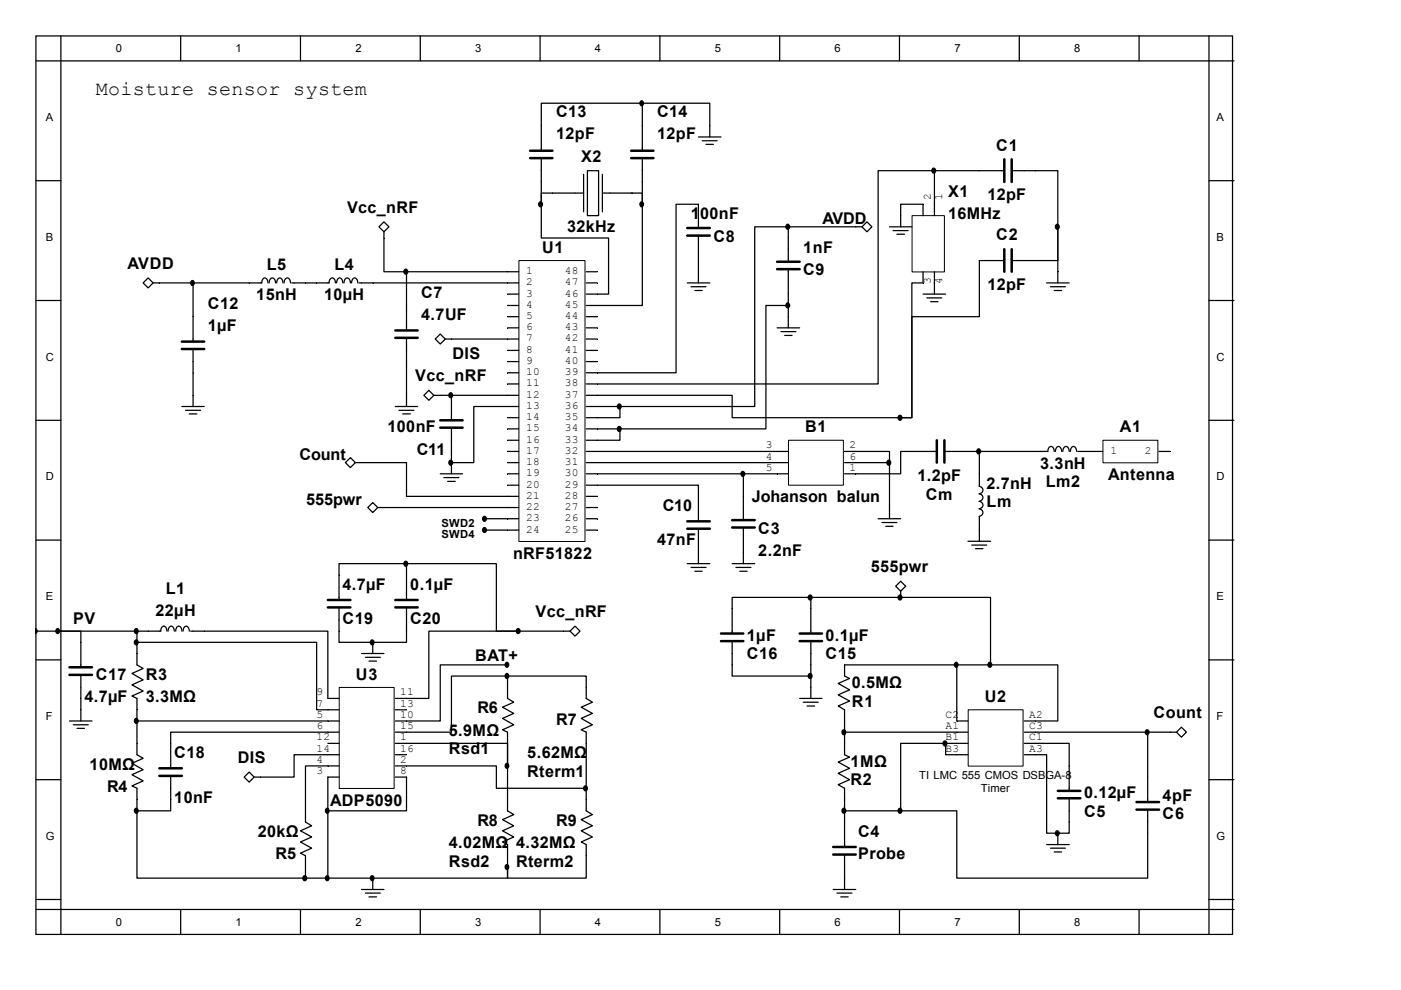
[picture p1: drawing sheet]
<svg xmlns="http://www.w3.org/2000/svg" width="297mm" height="210mm" viewBox="0 0 297 210" stroke-linecap="round" stroke-linejoin="round" font-family="sans-serif">
<g fill="none" stroke="#000" stroke-width=".26">
<path d="M7.6 7.6h253.7v190.5h-253.7zM7.6 12.9h254M12.9 7.6v190.5M38.3 7.6v5.3M63.7 7.6v5.3M89.1 7.6v5.3M114.5 7.6v5.3M139.9 7.6v5.3M165.3 7.6v5.3M190.7 7.6v5.3M216.1 7.6v5.3M241.5 7.6v5.3"/>
<path d="M256.3 7.6v190.5M7.6 38.3h5.3M114.8 33.5v9.8M123.7 37v7.9M124.5 36.2h2.4v9.5h-2.4zM127.7 37v7.9M135.9 21.4a.47 .47 0 0 1 .5 .5 .47 .47 0 0 1-.5 .5 .65 .65 0 0 1 0-1zM136.2 21.9h-21.4v10.1M136.2 21.9h14.3v7.1M136.2 21.9v10.1M136.2 33.5v9.8M148.1 29h4.8"/>
<path d="M148.9 29.8h3.2M149.7 30.6h1.6M197.8 35.7a.47 .47 0 0 1 .6 .5 .47 .47 0 0 1-.6 .4 .64 .64 0 0 1 0-.9zM198.1 36.2h-11.9v45.2h-61.9M198.1 36.2h14.8M198.1 36.2v9.5M214.5 36.2h9.8v11.9M256.3 38.3h5.3M31.4 58.9l1.1 1.1-1.1 1-1.1-1zM32.5 60h23a.78 .78 0 0 1 .9-1l.4 .6v.4M40.6 59.5a.47 .47 0 0 1 .6 .5 .47 .47 0 0 1-.6 .5 .65 .65 0 0 1 0-1zM40.9 60v12.4"/>
<path d="M57.1 60a.79 .79 0 0 1 .9-1l.4 .6v.4M58.7 60a.78 .78 0 0 1 .9-1l.3 .6 .1 .4M60.2 60a.79 .79 0 0 1 1-1l.3 .6 .1 .4M61.8 60h8a.79 .79 0 0 1 .9-1l.4 .6v.4M71.4 60a.78 .78 0 0 1 .9-1l.3 .6 .1 .4M72.9 60a.79 .79 0 0 1 1-1l.3 .6 .1 .4M74.5 60a.78 .78 0 0 1 .9-1l.4 .6 .1 .4M76.1 60h33.9M80.3 48.1l1.1-1.1 1.1 1.1-1.1 1zM81.4 49.1v8.5h4.8M85.8 57.1a.48 .48 0 0 1 .6 .5 .48 .48 0 0 1-.6 .5 .62 .62 0 0 1 0-1zM86.2 57.6h23.8"/>
<path d="M86.2 57.6v12.5M114.4 42.9a.48 .48 0 0 1 .6 .4 .48 .48 0 0 1-.6 .5 .62 .62 0 0 1 0-.9zM114.8 43.3v7.2h14.2v11.9h-4.7M123.7 40.9h-8.9v2.4M124.3 57.6h2.4M124.3 60h2.4M127.7 40.9h6.4M133.8 40.9h2.4v2.4M135.9 42.9a.47 .47 0 0 1 .5 .4 .47 .47 0 0 1-.5 .5 .65 .65 0 0 1 0-.9zM136.2 43.3v21.5h-11.9M145.7 60h4.8M148.1 48.3v-5h-4.8v35.7h-19"/>
<path d="M148.1 50v10M166.8 47.6a.48 .48 0 0 1 .6 .5 .48 .48 0 0 1-.6 .4 .65 .65 0 0 1 0-.9zM167.1 48.1h-7.1v38.1h-28.6M167.1 48.1v7.4M167.1 57.1v12.4M167.1 48.1h15.6M183.8 47l1.1 1.1-1.1 1-1.1-1zM188.6 48.1h4.7M189.4 48.9h3.1M190.2 49.7h1.6M195.7 57.6v2.4h-2.4v28.6h-2.3M195.7 45.7v-2.4h-4.7v4.8"/>
<path d="M198.1 60h.1M198.1 57.6v4.8M212.9 55.2h-5.3v11.9h-14.3v21.5h-2.3M221.9 60h4.8M224 47.6a.48 .48 0 0 1 .6 .5 .48 .48 0 0 1-.6 .4 .65 .65 0 0 1 0-.9zM224.3 48.1v7.1h-9.8M224.3 48.1v11.9M7.6 63.7h5.3M40.9 74v12.2M86.2 71.6v14.6M93.3 70.8l1.1 1.1-1.1 1-1-1zM94.4 71.9h15.6"/>
<path d="M107.6 62.4h2.4M107.6 64.8h2.4M107.6 67.1h2.4M107.6 69.5h2.4M107.6 74.3h2.4M107.6 76.7h2.4M107.6 79h2.4M124.3 67.1h2.4M124.3 69.5h2.4M124.3 71.9h2.4M124.3 74.3h2.4M124.3 76.7h2.4"/>
<path d="M146.5 60.8h3.2M147.3 61.6h1.6M164.8 69.5h4.7M165.6 70.3h3.1M166.4 71.1h1.5M166.8 64.3a.47 .47 0 0 1 .6 .4 .47 .47 0 0 1-.6 .5 .64 .64 0 0 1 0-.9zM167.1 64.8h-4.7v26.1h-31M195.7 62.4h4.8M196.5 63.2h3.2M197.3 64h1.6M222.7 60.8h3.2M223.5 61.6h1.6"/>
<path d="M256.3 63.7h5.3M7.6 89.1h5.3M38.6 86.2h4.7M39.4 87h3.1M40.1 87.8h1.6M74.3 97l1 1.1-1 1-1.1-1zM75.3 98.1h10.9v7.1h23.8M83.8 86.2h4.8M84.6 87h3.2M85.4 87.8h1.6M90.9 82.8l1.1 1-1.1 1.1-1-1.1zM92 83.8h18"/>
<path d="M95.4 83.3a.47 .47 0 0 1 .6 .5 .47 .47 0 0 1-.6 .5 .61 .61 0 0 1 0-1zM95.4 97.6a.48 .48 0 0 1 .6 .5 .48 .48 0 0 1-.6 .5 .62 .62 0 0 1 0-1zM95.7 83.8v5.3M95.7 90.7v9.8M107.6 81.4h2.4M107.6 88.6h2.4M107.6 90.9h2.4M107.6 93.3h2.4M107.6 95.7h2.4M107.6 98.1h2.4M110 86.2h-9.5v11.9h-4.8M124.3 83.8h30.9v4.8h35.8"/>
<path d="M124.3 86.2h7.1M124.3 90.9h7.1M124.3 95.7h42.8M124.3 98.1h42.8M131.1 85.7a.48 .48 0 0 1 .6 .5 .48 .48 0 0 1-.6 .4 .65 .65 0 0 1 0-.9zM131.1 90.5a.48 .48 0 0 1 .6 .4 .48 .48 0 0 1-.6 .5 .65 .65 0 0 1 0-.9zM131.4 86.2v2.4h-7.1M131.4 90.9v2.4h-7.1M179.1 95.7h9.5v2.4M179.1 98.1h9.5M188.2 97.6a.48 .48 0 0 1 .6 .5 .48 .48 0 0 1-.6 .5 .65 .65 0 0 1 0-1zM188.6 98.1v11.9"/>
<path d="M190.6 88.1a.48 .48 0 0 1 .6 .5 .48 .48 0 0 1-.6 .4 .62 .62 0 0 1 0-.9zM198.6 95.7h-7.6v4.8h-11.9M200.2 95.7h22a.79 .79 0 0 1 .9-1l.4 .6v.4M207.3 95.2a.48 .48 0 0 1 .6 .5 .48 .48 0 0 1-.6 .5 .65 .65 0 0 1 0-1zM207.6 95.7v7.4a.78 .78 0 0 1 .8 .8 .78 .78 0 0 1-.8 .8 .8 .8 0 0 1 .8 .8 .8 .8 0 0 1-.8 .8 .78 .78 0 0 1 .8 .8 .78 .78 0 0 1-.8 .8 .8 .8 0 0 1 .8 .8 .8 .8 0 0 1-.8 .8v5.3M223.8 95.7a.78 .78 0 0 1 .9-1l.3 .6 .1 .4M225.3 95.7a.79 .79 0 0 1 1-1l.3 .6 .1 .4M226.9 95.7a.78 .78 0 0 1 .9-1l.4 .6 .1 .4M228.5 95.7h5.3M245.7 95.7h2.4M256.3 89.1h5.3M7.6 114.5h5.3"/>
<path d="M79 106.6l1.1 1-1.1 1.1-1-1.1zM80.1 107.6h29.9M85.8 119.1a.48 .48 0 0 1 .6 .4 .48 .48 0 0 1-.6 .5 .62 .62 0 0 1 0-.9zM86.2 119.5h-14.3v7.7M86.2 119.5h19v14.3h4.8M86.2 119.5v7.7M93.3 100.5h4.8M94.1 101.3h3.2M94.9 102.1h1.6M102.5 109.5a.48 .48 0 0 1 .6 .5 .48 .48 0 0 1-.6 .5 .65 .65 0 0 1 0-1zM102.5 111.9a.47 .47 0 0 1 .6 .5 .47 .47 0 0 1-.6 .4 .64 .64 0 0 1 0-.9zM102.9 110h7.1"/>
<path d="M102.9 112.4h7.1M107.6 100.5h2.4M107.6 102.9h2.4M124.3 102.9h23.8v7.6M124.3 100.5h42.8M124.3 105.2h2.4M124.3 107.6h2.4M124.3 110h2.4M124.3 112.4h2.4M145.7 119.5h4.8M148.1 112.1v7.4M155.2 119.5h4.8"/>
<path d="M157.3 100a.48 .48 0 0 1 .6 .5 .48 .48 0 0 1-.6 .4 .65 .65 0 0 1 0-.9zM157.6 100.5v9.8M157.6 111.8v7.7M186.2 110h4.8M187 110.8h3.2M187.8 111.6h1.6M205.2 114.8h4.8M206 115.6h3.2M206.8 116.3h1.6M256.3 114.5h5.3M7.6 133.3a.55 .55 0 0 1 .3 .5 .55 .55 0 0 1-.3 .5M7.6 133.8h26.5a.78 .78 0 0 1 .9-1l.3 .6 .1 .4"/>
<path d="M7.6 139.9h5.3M12 133.3a.47 .47 0 0 1 .6 .5 .47 .47 0 0 1-.6 .5 .65 .65 0 0 1 0-1zM12.4 133.8h4.7v7.7M28.7 133.3a.48 .48 0 0 1 .6 .5 .48 .48 0 0 1-.6 .5 .62 .62 0 0 1 0-1zM28.7 135.7a.48 .48 0 0 1 .6 .5 .48 .48 0 0 1-.6 .5 .62 .62 0 0 1 0-1zM29 133.8v7.2l1.3 .7-2.3 1.1 2.3 1.3-2.3 1.1 2.3 1.3-2.3 1.1 1 .5v11.9l1.3 .8-2.3 1 2.3 1.4-2.3 1.1 2.3 1.3-2.3 1 1 .5v4.8M29 136.2h38.1v14.3h4.8M35.6 133.8a.79 .79 0 0 1 1-1l.3 .6 .1 .4M37.2 133.8a.78 .78 0 0 1 1-1l.3 .6 .1 .4M38.8 133.8a.79 .79 0 0 1 .9-1l.4 .6v.4M40.4 133.8h29.1v14.3h2.4M71.9 128.8v7.4h7.1"/>
<path d="M76.7 138.6h4.7M77.5 139.4h3.1M78.7 135.7a.47 .47 0 0 1 .6 .5 .47 .47 0 0 1-.6 .5 .65 .65 0 0 1 0-1zM79 136.2v2.4M86.2 128.8v7.4h-7.2M109.7 133.3a.48 .48 0 0 1 .6 .5 .48 .48 0 0 1-.6 .5 .65 .65 0 0 1 0-1zM110 133.8h-19.1v14.3h-7.1M110 133.8h10.9M120.9 133.8l1-1 1.1 1-1.1 1.1zM146.5 120.3h3.2M147.3 121.1h1.6M155.2 135.9v7.4h16.7"/>
<path d="M156 120.3h3.2M156.8 121.1h1.6M171.6 126.2a.48 .48 0 0 1 .6 .5 .48 .48 0 0 1-.6 .4 .62 .62 0 0 1 0-.9zM171.9 126.7h-16.7v7.6M171.9 126.7v7.6M171.9 135.9v12.2M171.9 126.7h19.1M189.9 124.3l1.1-1.1 1 1.1-1 1zM190.6 126.2a.48 .48 0 0 1 .6 .5 .48 .48 0 0 1-.6 .4 .62 .62 0 0 1 0-.9zM191 126.7h19v14.3M191 126.7h.1M191 125.3v1.4"/>
<path d="M256.3 139.9h5.3M14.7 152.9h4.8M15.5 153.7h3.2M16.3 154.4h1.6M17.1 143.1v9.8M28.7 152.4a.48 .48 0 0 1 .6 .4 .48 .48 0 0 1-.6 .5 .62 .62 0 0 1 0-.9zM29 152.9h42.9M69.5 157.6h2.4M71.9 155.2h-35.7v7.7M78.2 140.2h1.6M83.8 157.6h23.8v4.8M83.8 150.5h2.4"/>
<path d="M107.3 142.9a.47 .47 0 0 1 .6 .4 .47 .47 0 0 1-.6 .5 .65 .65 0 0 1 0-.9zM107.3 140.5a.47 .47 0 0 1 .6 .4 .47 .47 0 0 1-.6 .5 .64 .64 0 0 1 0-.9zM107.6 143.3v4.8l1.3 .8-2.4 1 2.4 1.4-2.4 1 2.4 1.4-2.4 1 1.1 .5v16.7l1.3 .8-2.4 1.1 2.4 1.3-2.4 1 2.4 1.4-2.4 1 1.1 .6v4.7M107.6 143.3h16.7v4.8l1.3 .8-2.4 1 2.4 1.4-2.4 1 2.4 1.4-2.4 1 1.1 .5v16.7l1.3 .8-2.4 1.1 2.4 1.3-2.4 1 2.4 1.4-2.4 1 1.1 .6v7.1h-16.7v-2.4M107.6 143.3h-11.9v11.9h-11.9M107.6 141h-14.3v11.9h-9.5M169.5 148.1h4.8M170.3 148.9h3.2M171.1 149.7h1.6M171.6 142.9a.48 .48 0 0 1 .6 .4 .48 .48 0 0 1-.6 .5 .62 .62 0 0 1 0-.9zM178.7 154.8a.48 .48 0 0 1 .6 .5 .48 .48 0 0 1-.6 .4 .65 .65 0 0 1 0-.9zM179.1 155.2h26.1"/>
<path d="M200.1 157.2a.48 .48 0 0 1 .6 .4 .48 .48 0 0 1-.6 .5 .62 .62 0 0 1 0-.9zM200.5 157.6v2.4h4.7M200.5 157.6h-9.5v14.3M200.5 157.6h4.7M202.5 140.5a.47 .47 0 0 1 .6 .4 .47 .47 0 0 1-.6 .5 .64 .64 0 0 1 0-.9zM202.9 141v11.9h2.3M209.7 140.5a.47 .47 0 0 1 .6 .4 .47 .47 0 0 1-.6 .5 .61 .61 0 0 1 0-.9zM210 141h-30.9v2.3l1 .5-2.4 1.1 2.4 1.4-2.4 1 2.4 1.3-2.4 1.1 1.4 .8v9.5l1 .5-2.4 1.1 2.4 1.3-2.4 1.1 2.4 1.3-2.4 1.1 1.4 .7v12.5M210 141h14.3v11.9h-7.1M217.2 157.6h9.5v10.1M217.2 155.2h32.2M243 154.8a.48 .48 0 0 1 .6 .5 .48 .48 0 0 1-.6 .4 .65 .65 0 0 1 0-.9z"/>
<path d="M243.3 155.2v14.9M250.5 154.2l1 1-1 1.1-1.1-1.1zM7.6 165.3h5.3M28.7 171.4a.48 .48 0 0 1 .6 .5 .48 .48 0 0 1-.6 .5 .62 .62 0 0 1 0-1zM29 171.9v14.3h35.8M36.2 164.5v7.4h-7.2M52.8 163.7l1.1 1.1-1.1 1-1-1zM69.2 171.4a.47 .47 0 0 1 .6 .5 .47 .47 0 0 1-.6 .5 .65 .65 0 0 1 0-1zM71.9 162.4h-7.1v11.9l1.3 .8-2.4 1 2.4 1.4-2.4 1 2.4 1.3-2.4 1.1 1.1 .5v4.8M71.9 160h-9.5v4.8h-8.5M71.9 164.8h-2.4v21.4M83.8 164.8h2.4v7.1h-16.7"/>
<path d="M83.8 162.4h21.4v4.7h19.1M83.8 160h2.4M107.3 161.9a.47 .47 0 0 1 .6 .5 .47 .47 0 0 1-.6 .4 .65 .65 0 0 1 0-.9zM123.9 166.7a.48 .48 0 0 1 .6 .4 .48 .48 0 0 1-.6 .5 .62 .62 0 0 1 0-.9zM178.7 171.4a.48 .48 0 0 1 .6 .5 .48 .48 0 0 1-.6 .5 .65 .65 0 0 1 0-1zM179.1 171.9h11.9M190.6 171.4a.48 .48 0 0 1 .6 .5 .48 .48 0 0 1-.6 .5 .62 .62 0 0 1 0-1zM217.2 160h4.7v16.7h2.4M221.9 179.1h4.8M222.7 179.8h3.2M224 176.2a.48 .48 0 0 1 .6 .5 .48 .48 0 0 1-.6 .4 .65 .65 0 0 1 0-.9zM224.3 176.7v2.4"/>
<path d="M226.7 169.2v7.5h-2.4M243.3 171.7v14.5h-40.4v-14.3h-11.9M256.3 165.3h5.3M7.6 190.7h5.3M7.6 192.8h254M38.3 192.8v5.3M63.7 192.8v5.3M64.4 185.7a.48 .48 0 0 1 .6 .5 .48 .48 0 0 1-.6 .5 .65 .65 0 0 1 0-1zM64.8 186.2h14.2M69.2 185.7a.47 .47 0 0 1 .6 .5 .47 .47 0 0 1-.6 .5 .65 .65 0 0 1 0-1zM76.7 188.6h4.7M77.5 189.4h3.1"/>
<path d="M78.2 190.2h1.6M78.7 185.7a.47 .47 0 0 1 .6 .5 .47 .47 0 0 1-.6 .5 .65 .65 0 0 1 0-1zM79 186.2v2.4M89.1 192.8v5.3M107.3 183.4a.47 .47 0 0 1 .6 .4 .47 .47 0 0 1-.6 .5 .65 .65 0 0 1 0-.9zM107.6 183.8v2.4h-28.6M114.5 192.8v5.3M139.9 192.8v5.3M165.3 192.8v5.3M176.7 188.6h4.7M177.5 189.4h3.1M178.3 190.2h1.5"/>
<path d="M179.1 181.2v7.4M190.7 192.8v5.3M216.1 192.8v5.3M223.5 180.6h1.6M241.5 192.8v5.3M256.3 190.7h5.3"/>
</g>
<path d="M110 55.2h14v59.6h-14zM193.4 45.7h6.8v12h-6.8zM167.2 93.3h11.6v9.6h-11.6zM233.8 93.3h11.7v4.8h-11.7zM71.9 145.8h11.7v21.4h-11.7zM205.3 150.5h11.6v11.9h-11.6z" fill="none" stroke="#000" stroke-width=".21"/>
<g fill="none" stroke="#000" stroke-width=".53">
<path d="M112.4 32h4.7M112.4 33.5h4.7M133.8 32h4.8M133.8 33.5h4.8M212.9 33.8v4.8M214.5 33.8v4.8M145.7 50h4.8M145.7 48.3h4.8M164.8 57.1h4.7M164.8 55.5h4.7M212.9 52.8v4.8M214.5 52.8v4.8"/>
<path d="M38.6 72.4h4.7M38.6 74h4.7M83.8 70.1h4.8M83.8 71.6h4.8M93.3 89.1h4.8M93.3 90.7h4.8M198.6 93.3v4.8M200.2 93.3v4.8M145.7 110.5h4.8M145.7 112.1h4.8M155.2 111.8h4.8M155.2 110.3h4.8"/>
<path d="M69.5 127.2h4.8M69.5 128.8h4.8M83.8 127.2h4.8M83.8 128.8h4.8M152.9 134.3h4.7M152.9 135.9h4.7M169.5 134.3h4.8M169.5 135.9h4.8M14.7 141.5h4.8M14.7 143.1h4.8M33.8 162.9h4.8M33.8 164.5h4.8"/>
<path d="M176.7 179.6h4.7M224.3 167.7h4.8M224.3 169.2h4.8M241 170.1h4.7M241 171.7h4.7M176.7 181.2h4.7"/>
</g>
<g fill="#000">
<path d="M135.9 21.4a.47 .47 0 0 1 .5 .5 .47 .47 0 0 1-.5 .5 .65 .65 0 0 1 0-1z" fill-rule="evenodd"/>
<path d="M197.8 35.7a.47 .47 0 0 1 .6 .5 .47 .47 0 0 1-.6 .4 .64 .64 0 0 1 0-.9z" fill-rule="evenodd"/>
<path d="M40.6 59.5a.47 .47 0 0 1 .6 .5 .47 .47 0 0 1-.6 .5 .65 .65 0 0 1 0-1z" fill-rule="evenodd"/>
<path d="M85.8 57.1a.48 .48 0 0 1 .6 .5 .48 .48 0 0 1-.6 .5 .62 .62 0 0 1 0-1z" fill-rule="evenodd"/>
<path d="M114.4 42.9a.48 .48 0 0 1 .6 .4 .48 .48 0 0 1-.6 .5 .62 .62 0 0 1 0-.9z" fill-rule="evenodd"/>
<path d="M135.9 42.9a.47 .47 0 0 1 .5 .4 .47 .47 0 0 1-.5 .5 .65 .65 0 0 1 0-.9z" fill-rule="evenodd"/>
<path d="M166.8 47.6a.48 .48 0 0 1 .6 .5 .48 .48 0 0 1-.6 .4 .65 .65 0 0 1 0-.9z" fill-rule="evenodd"/>
<path d="M224 47.6a.48 .48 0 0 1 .6 .5 .48 .48 0 0 1-.6 .4 .65 .65 0 0 1 0-.9z" fill-rule="evenodd"/>
<path d="M166.8 64.3a.47 .47 0 0 1 .6 .4 .47 .47 0 0 1-.6 .5 .64 .64 0 0 1 0-.9z" fill-rule="evenodd"/>
<path d="M95.4 83.3a.47 .47 0 0 1 .6 .5 .47 .47 0 0 1-.6 .5 .61 .61 0 0 1 0-1z" fill-rule="evenodd"/>
<path d="M95.4 97.6a.48 .48 0 0 1 .6 .5 .48 .48 0 0 1-.6 .5 .62 .62 0 0 1 0-1z" fill-rule="evenodd"/>
<path d="M131.1 85.7a.48 .48 0 0 1 .6 .5 .48 .48 0 0 1-.6 .4 .65 .65 0 0 1 0-.9z" fill-rule="evenodd"/>
<path d="M131.1 90.5a.48 .48 0 0 1 .6 .4 .48 .48 0 0 1-.6 .5 .65 .65 0 0 1 0-.9z" fill-rule="evenodd"/>
<path d="M188.2 97.6a.48 .48 0 0 1 .6 .5 .48 .48 0 0 1-.6 .5 .65 .65 0 0 1 0-1z" fill-rule="evenodd"/>
<path d="M190.6 88.1a.48 .48 0 0 1 .6 .5 .48 .48 0 0 1-.6 .4 .62 .62 0 0 1 0-.9z" fill-rule="evenodd"/>
<path d="M207.3 95.2a.48 .48 0 0 1 .6 .5 .48 .48 0 0 1-.6 .5 .65 .65 0 0 1 0-1z" fill-rule="evenodd"/>
<path d="M85.8 119.1a.48 .48 0 0 1 .6 .4 .48 .48 0 0 1-.6 .5 .62 .62 0 0 1 0-.9z" fill-rule="evenodd"/>
<path d="M102.5 109.5a.48 .48 0 0 1 .6 .5 .48 .48 0 0 1-.6 .5 .65 .65 0 0 1 0-1z" fill-rule="evenodd"/>
<path d="M102.5 111.9a.47 .47 0 0 1 .6 .5 .47 .47 0 0 1-.6 .4 .64 .64 0 0 1 0-.9z" fill-rule="evenodd"/>
<path d="M157.3 100a.48 .48 0 0 1 .6 .5 .48 .48 0 0 1-.6 .4 .65 .65 0 0 1 0-.9z" fill-rule="evenodd"/>
<path d="M7.6 133.3a.61 .61 0 0 1 0 1z" fill-rule="evenodd"/>
<path d="M12 133.3a.47 .47 0 0 1 .6 .5 .47 .47 0 0 1-.6 .5 .65 .65 0 0 1 0-1z" fill-rule="evenodd"/>
<path d="M28.7 133.3a.48 .48 0 0 1 .6 .5 .48 .48 0 0 1-.6 .5 .62 .62 0 0 1 0-1z" fill-rule="evenodd"/>
<path d="M28.7 135.7a.48 .48 0 0 1 .6 .5 .48 .48 0 0 1-.6 .5 .62 .62 0 0 1 0-1z" fill-rule="evenodd"/>
<path d="M78.7 135.7a.47 .47 0 0 1 .6 .5 .47 .47 0 0 1-.6 .5 .65 .65 0 0 1 0-1z" fill-rule="evenodd"/>
<path d="M109.7 133.3a.48 .48 0 0 1 .6 .5 .48 .48 0 0 1-.6 .5 .65 .65 0 0 1 0-1z" fill-rule="evenodd"/>
<path d="M171.6 126.2a.48 .48 0 0 1 .6 .5 .48 .48 0 0 1-.6 .4 .62 .62 0 0 1 0-.9z" fill-rule="evenodd"/>
<path d="M190.6 126.2a.48 .48 0 0 1 .6 .5 .48 .48 0 0 1-.6 .4 .62 .62 0 0 1 0-.9z" fill-rule="evenodd"/>
<path d="M28.7 152.4a.48 .48 0 0 1 .6 .4 .48 .48 0 0 1-.6 .5 .62 .62 0 0 1 0-.9z" fill-rule="evenodd"/>
<path d="M107.3 142.9a.47 .47 0 0 1 .6 .4 .47 .47 0 0 1-.6 .5 .65 .65 0 0 1 0-.9z" fill-rule="evenodd"/>
<path d="M107.3 140.5a.47 .47 0 0 1 .6 .4 .47 .47 0 0 1-.6 .5 .64 .64 0 0 1 0-.9z" fill-rule="evenodd"/>
<path d="M171.6 142.9a.48 .48 0 0 1 .6 .4 .48 .48 0 0 1-.6 .5 .62 .62 0 0 1 0-.9z" fill-rule="evenodd"/>
<path d="M178.7 154.8a.48 .48 0 0 1 .6 .5 .48 .48 0 0 1-.6 .4 .65 .65 0 0 1 0-.9z" fill-rule="evenodd"/>
<path d="M200.1 157.2a.48 .48 0 0 1 .6 .4 .48 .48 0 0 1-.6 .5 .62 .62 0 0 1 0-.9z" fill-rule="evenodd"/>
<path d="M202.5 140.5a.47 .47 0 0 1 .6 .4 .47 .47 0 0 1-.6 .5 .64 .64 0 0 1 0-.9z" fill-rule="evenodd"/>
<path d="M209.7 140.5a.47 .47 0 0 1 .6 .4 .47 .47 0 0 1-.6 .5 .61 .61 0 0 1 0-.9z" fill-rule="evenodd"/>
<path d="M243 154.8a.48 .48 0 0 1 .6 .5 .48 .48 0 0 1-.6 .4 .65 .65 0 0 1 0-.9z" fill-rule="evenodd"/>
<path d="M28.7 171.4a.48 .48 0 0 1 .6 .5 .48 .48 0 0 1-.6 .5 .62 .62 0 0 1 0-1z" fill-rule="evenodd"/>
<path d="M69.2 171.4a.47 .47 0 0 1 .6 .5 .47 .47 0 0 1-.6 .5 .65 .65 0 0 1 0-1z" fill-rule="evenodd"/>
<path d="M107.3 161.9a.47 .47 0 0 1 .6 .5 .47 .47 0 0 1-.6 .4 .65 .65 0 0 1 0-.9z" fill-rule="evenodd"/>
<path d="M123.9 166.7a.48 .48 0 0 1 .6 .4 .48 .48 0 0 1-.6 .5 .62 .62 0 0 1 0-.9z" fill-rule="evenodd"/>
<path d="M178.7 171.4a.48 .48 0 0 1 .6 .5 .48 .48 0 0 1-.6 .5 .65 .65 0 0 1 0-1z" fill-rule="evenodd"/>
<path d="M190.6 171.4a.48 .48 0 0 1 .6 .5 .48 .48 0 0 1-.6 .5 .62 .62 0 0 1 0-1z" fill-rule="evenodd"/>
<path d="M224 176.2a.48 .48 0 0 1 .6 .5 .48 .48 0 0 1-.6 .4 .65 .65 0 0 1 0-.9z" fill-rule="evenodd"/>
<path d="M64.4 185.7a.48 .48 0 0 1 .6 .5 .48 .48 0 0 1-.6 .5 .65 .65 0 0 1 0-1z" fill-rule="evenodd"/>
<path d="M69.2 185.7a.47 .47 0 0 1 .6 .5 .47 .47 0 0 1-.6 .5 .65 .65 0 0 1 0-1z" fill-rule="evenodd"/>
<path d="M78.7 185.7a.47 .47 0 0 1 .6 .5 .47 .47 0 0 1-.6 .5 .65 .65 0 0 1 0-1z" fill-rule="evenodd"/>
<path d="M107.3 183.4a.47 .47 0 0 1 .6 .4 .47 .47 0 0 1-.6 .5 .65 .65 0 0 1 0-.9z" fill-rule="evenodd"/>
</g>
<text font-size="4.2" x="20.3" y="20.2">Moisture sensor system</text>
<g font-size="3.4">
<text x="117.9" y="24.8">C13</text>
<text x="117.9" y="29.5">12pF</text>
<text x="139.4" y="24.8">C14</text>
<text x="139.4" y="29.5">12pF</text>
<text x="123.2" y="34.3">X2</text>
<text x="211.2" y="31.9">C1</text>
<text x="201" y="41.7">X1</text>
<text x="73.6" y="45.1">Vcc_nRF</text>
<text x="146.5" y="46.5">100nF</text>
<text x="174.4" y="47.5">AVDD</text>
<text x="201" y="46.5">16MHz</text>
<text x="209.3" y="42.5">12pF</text>
<text x="114.9" y="53.6">U1</text>
<text x="120.2" y="49.1">32kHz</text>
<text x="151.3" y="51.2">C8</text>
<text x="170.3" y="53.6">1nF</text>
<text x="211.2" y="51">C2</text>
<text x="27" y="57.1">AVDD</text>
<text x="56.6" y="57.3">L5</text>
<text x="70.9" y="57.3">L4</text>
<text x="170.3" y="58.4">C9</text>
<text x="44.1" y="65.5">C12</text>
<text x="54.3" y="63.7">15nH</text>
<text x="68.7" y="63.7">10µH</text>
<text x="89.3" y="63.1">C7</text>
<text x="209.3" y="61.6">12pF</text>
<text x="44.1" y="70.3">1µF</text>
<text x="89.3" y="67.9">4.7UF</text>
<text x="96" y="76.1">DIS</text>
<text x="88.1" y="80.9">Vcc_nRF</text>
<text x="82.2" y="91.7">100nF</text>
<text x="170.7" y="91.7">B1</text>
<text x="237.4" y="91.7">A1</text>
<text x="63.5" y="97.5">Count</text>
<text x="88.3" y="96.5">C11</text>
<text x="220.6" y="99.4">3.3nH</text>
<text x="234.9" y="101.8">Antenna</text>
<text x="64.9" y="107.1">555pwr</text>
<text x="159.4" y="106.5">Johanson balun</text>
<text x="194.5" y="102">1.2pF</text>
<text x="196.3" y="106">Cm</text>
<text x="209.2" y="103.6">2.7nH</text>
<text x="209.2" y="107.6">Lm</text>
<text x="221.7" y="103.3">Lm2</text>
<text x="140.5" y="108.4">C10</text>
<text x="160.8" y="113.2">C3</text>
<text x="108.8" y="118.4">nRF51822</text>
<text x="139.3" y="115.5">47nF</text>
<text x="160.8" y="117.9">2.2nF</text>
<text x="35.2" y="125.9">L1</text>
<text x="72.6" y="125.1">4.7µF</text>
<text x="87" y="125.1">0.1µF</text>
<text x="184.6" y="121.3">555pwr</text>
<text x="33" y="130.6">22µH</text>
<text x="113.5" y="130.9">Vcc_nRF</text>
<text x="15.5" y="132.2">PV</text>
<text x="72.6" y="132.2">C19</text>
<text x="87" y="132.2">C20</text>
<text x="158.4" y="135.9">1µF</text>
<text x="175" y="135.9">0.1µF</text>
<text x="100.7" y="140.1">BAT+</text>
<text x="158.4" y="139.8">C16</text>
<text x="175" y="139.8">C15</text>
<text x="17.9" y="148.8">4.7µF</text>
<text x="20.3" y="144.1">C17</text>
<text x="30.9" y="144.1">R3</text>
<text x="30.9" y="148.8">3.3MΩ</text>
<text x="75.5" y="144.1">U3</text>
<text x="180.6" y="146">0.5MΩ</text>
<text x="180.6" y="149.9">R1</text>
<text x="208.8" y="148.8">U2</text>
<text x="95.2" y="156">5.9MΩ</text>
<text x="101.2" y="151.3">R6</text>
<text x="117.9" y="153.6">R7</text>
<text x="244.6" y="152.3">Count</text>
<text x="37" y="160.8">C18</text>
<text x="50.5" y="161.8">DIS</text>
<text x="95.2" y="159.9">Rsd1</text>
<text x="111.8" y="160.8">5.62MΩ</text>
<text x="19" y="163.2">10MΩ</text>
<text x="22.7" y="167.9">R4</text>
<text x="111.8" y="164.7">Rterm1</text>
<text x="180.3" y="162.6">1MΩ</text>
<text x="180.3" y="166.5">R2</text>
<text x="37" y="170.3">10nF</text>
<text x="70" y="170.8">ADP5090</text>
<text x="229.9" y="169.2">0.12µF</text>
<text x="229.9" y="173.2">C5</text>
<text x="246.5" y="169.8">4pF</text>
<text x="246.5" y="173.7">C6</text>
<text x="54.6" y="177.4">20kΩ</text>
<text x="95.2" y="179.8">4.02MΩ</text>
<text x="101.2" y="175">R8</text>
<text x="109.4" y="179.8">4.32MΩ</text>
<text x="117.9" y="175">R9</text>
<text x="181.9" y="177.4">C4</text>
<text x="58.4" y="182.2">R5</text>
<text x="95.2" y="183.8">Rsd2</text>
<text x="109.4" y="183.8">Rterm2</text>
<text x="181.9" y="182.2">Probe</text>
</g>
<g font-size="2.4">
<text x="24.5" y="11.1">0</text>
<text x="49.9" y="11.1">1</text>
<text x="75.3" y="11.1">2</text>
<text x="100.7" y="11.1">3</text>
<text x="126.1" y="11.1">4</text>
<text x="151.5" y="11.1">5</text>
<text x="176.9" y="11.1">6</text>
<text x="202.3" y="11.1">7</text>
<text x="227.7" y="11.1">8</text>
<text x="9.7" y="25.7">A</text>
<text x="257.9" y="25.7">A</text>
<text x="197.4" y="42.4" transform="rotate(-90 197.4 42.4)">2</text>
<text x="199.8" y="42.4" transform="rotate(-90 199.8 42.4)">1</text>
<text x="9.7" y="51.1">B</text>
<text x="257.9" y="51.1">B</text>
<text x="111.6" y="58.1">1</text>
<text x="119.8" y="58.1">48</text>
<text x="111.6" y="60.5">2</text>
<text x="111.6" y="62.9">3</text>
<text x="111.6" y="65.3">4</text>
<text x="119.8" y="65.3">45</text>
<text x="119.8" y="62.9">46</text>
<text x="119.8" y="60.5">47</text>
<text x="197.4" y="60.2" transform="rotate(-90 197.4 60.2)">3</text>
<text x="199.8" y="60.2" transform="rotate(-90 199.8 60.2)">4</text>
<text x="111.6" y="67.6">5</text>
<text x="111.6" y="70">6</text>
<text x="119.8" y="70">43</text>
<text x="119.8" y="67.6">44</text>
<text x="9.7" y="76.5">C</text>
<text x="111.6" y="72.4">7</text>
<text x="111.6" y="74.8">8</text>
<text x="111.6" y="77.2">9</text>
<text x="119.8" y="77.2">40</text>
<text x="119.8" y="74.8">41</text>
<text x="119.8" y="72.4">42</text>
<text x="257.9" y="76.5">C</text>
<text x="111.6" y="79.5">10</text>
<text x="111.6" y="81.9">11</text>
<text x="119.8" y="81.9">38</text>
<text x="119.8" y="79.5">39</text>
<text x="111.6" y="84.3">12</text>
<text x="111.6" y="86.7">13</text>
<text x="111.6" y="89.1">14</text>
<text x="119.8" y="89.1">35</text>
<text x="119.8" y="86.7">36</text>
<text x="119.8" y="84.3">37</text>
<text x="111.6" y="91.4">15</text>
<text x="111.6" y="93.9">16</text>
<text x="119.8" y="93.9">33</text>
<text x="119.8" y="91.4">34</text>
<text x="162.4" y="95.1">3</text>
<text x="180.1" y="95.1">2</text>
<text x="9.7" y="101.9">D</text>
<text x="111.6" y="96.2">17</text>
<text x="111.6" y="98.6">18</text>
<text x="111.6" y="101">19</text>
<text x="119.8" y="101">30</text>
<text x="119.8" y="98.6">31</text>
<text x="119.8" y="96.2">32</text>
<text x="162.4" y="97.5">4</text>
<text x="162.4" y="99.8">5</text>
<text x="180.1" y="99.8">1</text>
<text x="180.1" y="97.5">6</text>
<text x="235.4" y="96.2">1</text>
<text x="242.7" y="96.2">2</text>
<text x="257.9" y="101.9">D</text>
<text x="111.6" y="103.4">20</text>
<text x="111.6" y="105.7">21</text>
<text x="119.8" y="105.7">28</text>
<text x="119.8" y="103.4">29</text>
<text x="93.6" y="111.6">SWD2</text>
<text x="111.6" y="108.1">22</text>
<text x="111.6" y="110.5">23</text>
<text x="111.6" y="112.9">24</text>
<text x="119.8" y="112.9">25</text>
<text x="119.8" y="110.5">26</text>
<text x="119.8" y="108.1">27</text>
<text x="93.6" y="114">SWD4</text>
<text x="9.7" y="127.3">E</text>
<text x="257.9" y="127.3">E</text>
<text x="67.1" y="147.4">9</text>
<text x="67.1" y="149.8">7</text>
<text x="84.9" y="149.8">13</text>
<text x="84.9" y="147.4">11</text>
<text x="9.7" y="152.7">F</text>
<text x="67.1" y="152.2">5</text>
<text x="67.1" y="154.6">6</text>
<text x="84.9" y="154.6">15</text>
<text x="84.9" y="152.2">10</text>
<text x="200.5" y="152.2">C2</text>
<text x="200.5" y="154.6">A1</text>
<text x="218.2" y="154.6">C3</text>
<text x="218.2" y="152.2">A2</text>
<text x="257.9" y="152.7">F</text>
<text x="67.1" y="157">12</text>
<text x="67.1" y="159.3">14</text>
<text x="67.1" y="161.8">4</text>
<text x="84.9" y="161.8">2</text>
<text x="84.9" y="159.3">16</text>
<text x="84.9" y="157">1</text>
<text x="200.5" y="157">B1</text>
<text x="200.5" y="159.3">B3</text>
<text x="218.2" y="159.3">A3</text>
<text x="218.2" y="157">C1</text>
<text x="67.1" y="164.1">3</text>
<text x="84.9" y="164.1">8</text>
<text x="194.9" y="165.1">TI LMC 555 CMOS DSBGA-8</text>
<text x="208" y="167.9">Timer</text>
<text x="9.7" y="178.1">G</text>
<text x="257.9" y="178.1">G</text>
<text x="24.5" y="196.3">0</text>
<text x="49.9" y="196.3">1</text>
<text x="75.3" y="196.3">2</text>
<text x="100.7" y="196.3">3</text>
<text x="126.1" y="196.3">4</text>
<text x="151.5" y="196.3">5</text>
<text x="176.9" y="196.3">6</text>
<text x="202.3" y="196.3">7</text>
<text x="227.7" y="196.3">8</text>
</g>
</svg>
